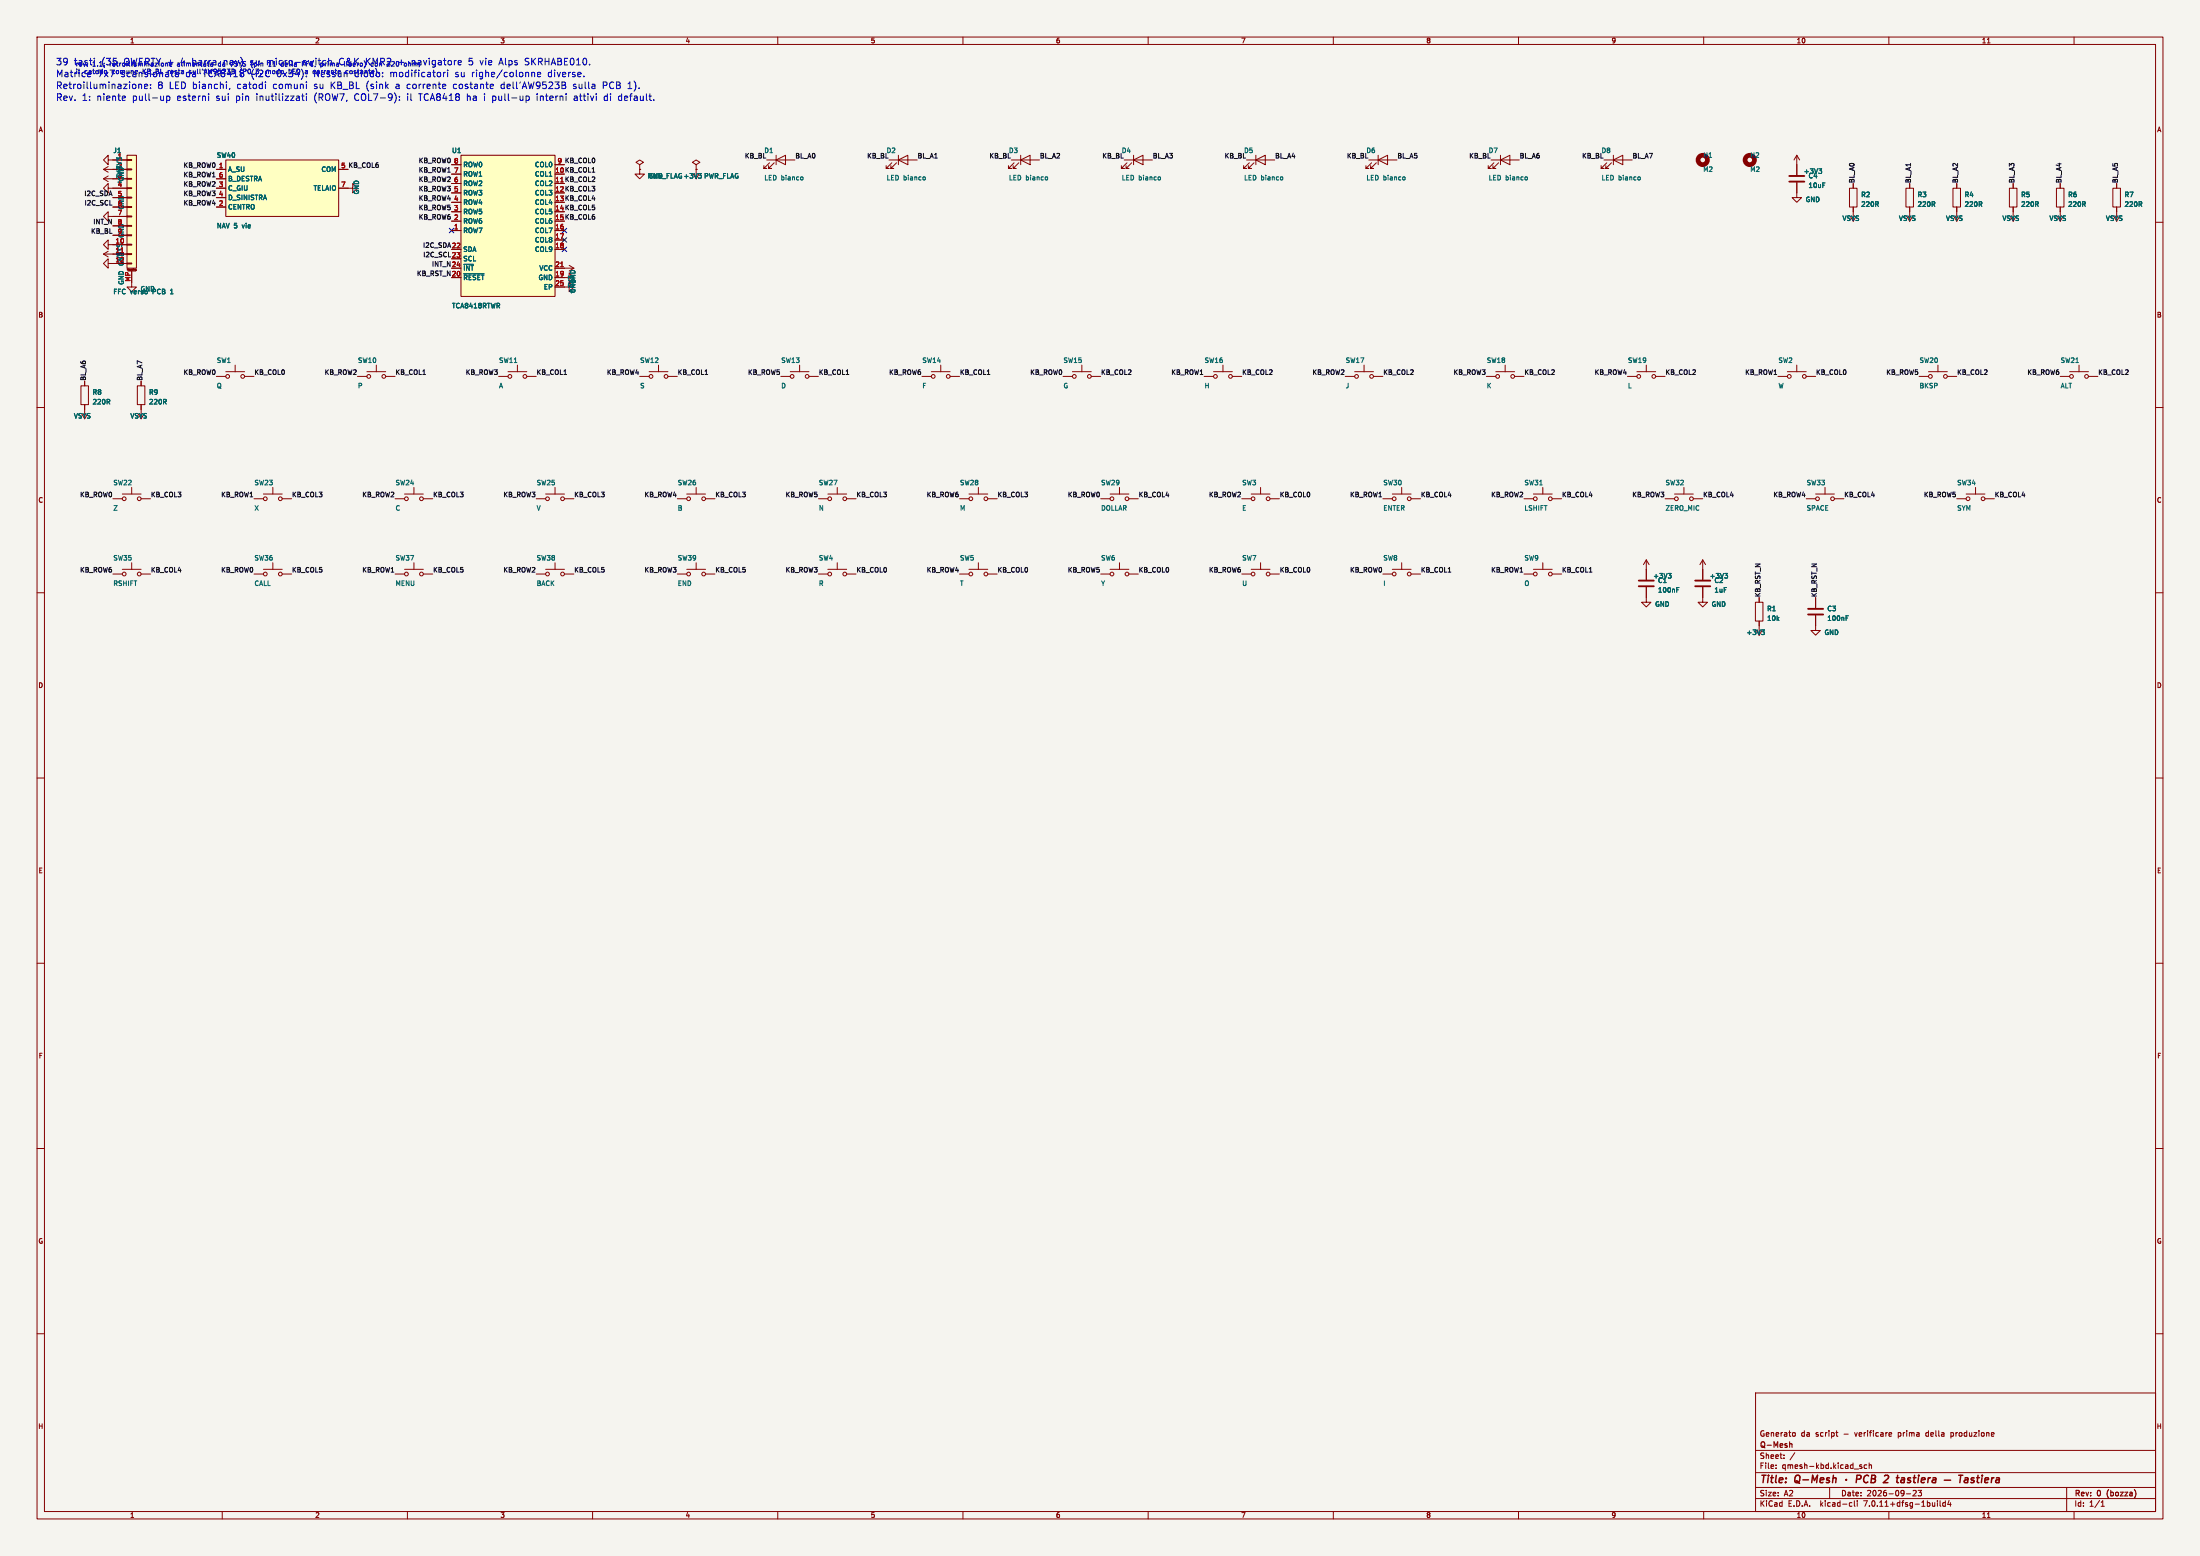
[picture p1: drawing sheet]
<svg xmlns="http://www.w3.org/2000/svg" width="594mm" height="420mm" viewBox="0 0 594 420" stroke-linecap="round" stroke-linejoin="round" font-family="sans-serif">
<path d="M0 0h594v420h-594z" fill="#f5f4ef" stroke="#f5f4ef" stroke-width=".27"/>
<g fill="none" stroke="#840000" stroke-width=".27">
<path d="M10 10h574v400h-574zM12 12h570v396h-570zM60 10v2M110 10v2M160 10v2M210 10v2M260 10v2M310 10v2M360 10v2M410 10v2M460 10v2M510 10v2"/>
<path d="M536.6 11.6h.7M560 10v2M10 60h2M27.9 45.7l1.3 .8M27.9 45.7h6.4M27.9 48.3l1.3 .7M27.9 48.3h6.4M29.2 50.8v-1.3l-1.3 1.3 1.3 1.3v-1.3h5.1M29.2 43.2v-1.3l-1.3 1.3 1.3 1.3v-1.3h5.1M29.2 58.4v-1.2l-1.3 1.2 1.3 1.3v-1.3h5.1M29.2 45l-1.3 .7M29.2 47.5l-1.3 .8"/>
<path d="M30.5 53.3h3.8M30.5 55.9h3.8M34.3 58.3h1.3v.2h-1.3zM34.3 55.8h1.3v.2h-1.3zM34.3 53.2h1.3v.3h-1.3zM34.3 50.7h1.3v.2h-1.3zM34.3 48.1h1.3v.3h-1.3zM34.3 45.6h1.3v.2h-1.3zM34.3 43.1h1.3v.2h-1.3zM34.3 41.9h2.5v30.5h-2.5zM58.4 45.7h2.6M58.4 48.3h2.6"/>
<path d="M58.4 50.8h2.6M58.4 53.3h2.6M58.4 55.9h2.6M61 43.2h30.4v15.2h-30.4zM91.4 50.8h3.8v-1.3l1.3 1.3-1.3 1.3v-1.3M91.4 45.7h2.6M121.9 59.7h2.6M121.9 57.2h2.6M121.9 54.6h2.6M121.9 52.1h2.6M121.9 49.5h2.6M121.9 47h2.6"/>
<path d="M121.9 44.5h2.6M124.5 41.9h25.4v38.1h-25.4zM149.9 44.5h2.5M172.7 45.7v1.3h1.3l-1.3 1.3-1.3-1.3h1.3M172.7 44.5l1-.7-1-.6-1 .6 1 .7v1.2M172.7 45.7h.1M188 44.5l1-.7-1-.6-1.1 .6 1.1 .7v1.2M188 45.7h.1M188 45.7v2.6M207 43.2h7.6M207.8 43.9l-1.6 1.6h.8h-.8v-.8M209 43.9l-1.5 1.6h.8h-.8v-.8"/>
<path d="M209.5 43.2l2.6-1.3v2.6zM209.5 41.9v2.6M240 43.2h7.6M240.8 43.9l-1.5 1.6h.7h-.7v-.8M242.1 43.9l-1.6 1.6h.8h-.8v-.8M242.6 43.2l2.5-1.3v2.6zM242.6 41.9v2.6M273 43.2h7.7M273.8 43.9l-1.5 1.6h.7h-.7v-.8M275.1 43.9l-1.5 1.6h.7h-.7v-.8M275.6 43.2l2.5-1.3v2.6zM275.6 41.9v2.6"/>
<path d="M303.5 43.2h7.6M304.3 43.9l-1.5 1.6h.7h-.7v-.8M305.6 43.9l-1.6 1.6h.8h-.8v-.8M306.1 43.2l2.5-1.3v2.6zM306.1 41.9v2.6M336.5 43.2h7.7M337.3 43.9l-1.5 1.6h.7h-.7v-.8M338.6 43.9l-1.5 1.6h.7h-.7v-.8M339.1 43.2l2.5-1.3v2.6zM339.1 41.9v2.6M369.6 43.2h7.6M370.3 43.9l-1.5 1.6h.8h-.8v-.8"/>
<path d="M371.6 43.9l-1.5 1.6h.7h-.7v-.8M372.1 43.2l2.5-1.3v2.6zM372.1 41.9v2.6M402.6 43.2h7.6M403.4 43.9l-1.6 1.6h.8h-.8v-.8M404.6 43.9l-1.5 1.6h.8h-.8v-.8M405.1 43.2l2.6-1.3v2.6zM405.1 41.9v2.6M433.1 43.2h7.6M433.8 43.9l-1.5 1.6h.8h-.8v-.8M435.1 43.9l-1.5 1.6h.7h-.7v-.8M435.6 43.2l2.5-1.3v2.6z"/>
<path d="M435.6 41.9v2.6M485.1 49.3v4h1.3l-1.3 1.3-1.2-1.3h1.2M485.1 41.9l-.7 1.3M485.1 41.9v5.3M485.1 41.9l.8 1.3M499.4 50.8h2v5.1h-2zM500.4 49.5v1.3M500.4 55.9v3.8M514.6 50.8h2v5.1h-2zM515.6 49.5v1.3M515.6 55.9v3.8M527.3 50.8h2v5.1h-2z"/>
<path d="M528.3 49.5v1.3M528.3 55.9v3.8M542.5 50.8h2.1v5.1h-2.1zM543.6 49.5v1.3M543.6 55.9v3.8M555.2 50.8h2.1v5.1h-2.1zM556.3 49.5v1.3M556.3 55.9v3.8M570.5 50.8h2v5.1h-2zM571.5 49.5v1.3M571.5 55.9v3.8M582 60h2"/>
<path d="M27.9 68.6h6.4M27.9 68.6l1.3 .7M29.2 71.1v-1.2l-1.3 1.2 1.3 1.3v-1.3h5.1M29.2 66v-1.2l-1.3 1.2 1.3 1.3v-1.3h5.1M29.2 67.8l-1.3 .8M30.5 61h3.8M30.5 63.5h3.8M34.3 71h1.3v.2h-1.3zM34.3 68.5h1.3v.2h-1.3zM34.3 65.9h1.3v.3h-1.3zM34.3 63.4h1.3v.2h-1.3zM34.3 60.8h1.3v.3h-1.3z"/>
<path d="M34.5 73.2h2.1M35.6 73.2v4.3h1.2l-1.2 1.2-1.3-1.2h1.3M36.6 73.1h.1M36.6 72.9h.1M36.6 72.7h.1M36.7 73.1h.1M36.7 72.7h-.1M36.7 72.7h.1M36.7 73v.1M36.7 72.7v.3M36.7 73h.1M36.7 72.9h.1"/>
<path d="M121.9 62.2h2.6M121.9 67.3h2.6M121.9 74.9h2.6M121.9 72.4h2.6M121.9 69.9h2.6M149.9 74.9h3.8v-1.2l1.2 1.2-1.2 1.3v-1.3M149.9 77.5h3.8v-1.3l1.2 1.3-1.2 1.2v-1.2M149.9 62.2h2.5M149.9 64.8h2.5M149.9 67.3h2.5M153.7 71.6l1.2 .8h-5M63.5 98.6v1.7"/>
<path d="M101.6 98.6v1.7M139.7 98.6v1.7M177.8 98.6v1.7M215.9 98.6v1.7M254 98.6v1.7M292.1 98.6v1.7M330.2 98.6v1.7M368.3 98.6v1.7M406.4 98.6v1.7M444.5 98.6v1.7M485.1 98.6v1.7M523.2 98.6v1.7"/>
<path d="M561.3 98.6v1.7M10 110h2M21.8 104.1h2.1v5.1h-2.1zM22.9 102.9v1.2M22.9 109.2v3.8M37.1 104.1h2v5.1h-2zM38.1 102.9v1.2M38.1 109.2v3.8M58.4 101.6h2.6M61 100.3h5M66 101.6h2.6M96.5 101.6h2.6"/>
<path d="M99.1 100.3h5M104.1 101.6h2.6M134.6 101.6h2.6M137.2 100.3h5M142.2 101.6h2.6M172.7 101.6h2.6M175.3 100.3h5M180.3 101.6h2.6M210.8 101.6h2.6M213.4 100.3h5M218.4 101.6h2.6M248.9 101.6h2.6"/>
<path d="M251.5 100.3h5M256.5 101.6h2.6M287 101.6h2.6M289.6 100.3h5M294.6 101.6h2.6M325.1 101.6h2.6M327.7 100.3h5M332.7 101.6h2.6M363.2 101.6h2.6M365.8 100.3h5M370.8 101.6h2.6M401.3 101.6h2.6"/>
<path d="M403.9 100.3h5M408.9 101.6h2.6M439.4 101.6h2.6M442 100.3h5M447 101.6h2.6M480.1 101.6h2.5M482.6 100.3h5.1M487.7 101.6h2.5M518.2 101.6h2.5M520.7 100.3h5.1M525.8 101.6h2.5M556.3 101.6h2.5"/>
<path d="M558.8 100.3h5.1M563.9 101.6h2.5M582 110h2M30.5 134.6h2.5M33 133.4h5.1M35.6 131.6v1.8M38.1 134.6h2.5M68.6 134.6h2.5M71.1 133.4h5.1M73.7 131.6v1.8M76.2 134.6h2.5M106.7 134.6h2.5"/>
<path d="M109.2 133.4h5.1M111.8 131.6v1.8M114.3 134.6h2.5M144.8 134.6h2.5M147.3 133.4h5.1M149.9 131.6v1.8M152.4 134.6h2.5M182.9 134.6h2.5M185.4 133.4h5.1M188 131.6v1.8M190.5 134.6h2.5M221 134.6h2.5"/>
<path d="M223.5 133.4h5.1M226.1 131.6v1.8M228.6 134.6h2.5M259.1 134.6h2.5M261.6 133.4h5.1M264.2 131.6v1.8M266.7 134.6h2.5M297.2 134.6h2.5M299.7 133.4h5.1M302.3 131.6v1.8M304.8 134.6h2.5M335.3 134.6h2.5"/>
<path d="M337.8 133.4h5.1M340.4 131.6v1.8M342.9 134.6h2.5M373.4 134.6h2.5M375.9 133.4h5.1M378.5 131.6v1.8M381 134.6h2.5M411.5 134.6h2.5M414 133.4h5.1M416.6 131.6v1.8M419.1 134.6h2.5M449.6 134.6h2.5"/>
<path d="M452.1 133.4h5.1M454.7 131.6v1.8M457.2 134.6h2.5M487.7 134.6h2.5M490.2 133.4h5.1M492.8 131.6v1.8M495.3 134.6h2.5M528.3 134.6h2.6M530.9 133.4h5M533.4 131.6v1.8M535.9 134.6h2.6M10 160h2"/>
<path d="M30.5 154.9h2.5M33 153.7h5.1M35.6 151.9v1.8M38.1 154.9h2.5M68.6 154.9h2.5M71.1 153.7h5.1M73.7 151.9v1.8M76.2 154.9h2.5M106.7 154.9h2.5M109.2 153.7h5.1M111.8 151.9v1.8M114.3 154.9h2.5"/>
<path d="M144.8 154.9h2.5M147.3 153.7h5.1M149.9 151.9v1.8M152.4 154.9h2.5M182.9 154.9h2.5M185.4 153.7h5.1M188 151.9v1.8M190.5 154.9h2.5M221 154.9h2.5M223.5 153.7h5.1M226.1 151.9v1.8M228.6 154.9h2.5"/>
<path d="M259.1 154.9h2.5M261.6 153.7h5.1M264.2 151.9v1.8M266.7 154.9h2.5M297.2 154.9h2.5M299.7 153.7h5.1M302.3 151.9v1.8M304.8 154.9h2.5M335.3 154.9h2.5M337.8 153.7h5.1M340.4 151.9v1.8M342.9 154.9h2.5"/>
<path d="M373.4 154.9h2.5M375.9 153.7h5.1M378.5 151.9v1.8M381 154.9h2.5M411.5 154.9h2.5M414 153.7h5.1M416.6 151.9v1.8M419.1 154.9h2.5M444.5 158.5v4.1h1.3l-1.3 1.2-1.3-1.2h1.3M444.5 151.1l-.8 1.3M444.5 151.1v5.4M444.5 151.1l.8 1.3"/>
<path d="M459.7 158.5v4.1h1.3l-1.3 1.2-1.2-1.2h1.2M459.7 151.1l-.7 1.3M459.7 151.1v5.4M459.7 151.1l.8 1.3M582 160h2M474 162.6h2v5h-2zM475 161.3v1.3M475 167.6v3.9M490.2 166.1v4.1h1.3l-1.3 1.3-1.3-1.3h1.3M490.2 161.3v2.8M10 210h2M582 210h2"/>
<path d="M10 260h2M582 260h2M10 310h2M582 310h2M10 360h2M474 376h108v32h-108zM582 360h2M474 397.5h108M474 391.5h108M479.5 396.2v.2M479.5 395.4v.2M481.7 393.5v.2"/>
<path d="M481.7 392.7v.2M484.2 386.7l.5 .3v.5l-.5 .2M484.6 392.1l-1.3 1.9M495.7 386.7h.5M495.9 387.5l.3 .2M502.7 395.4h-.4l-.2 .2 .1 .2 .5 .1v.4h-.6M504 395.4h-.4l-.3 .3 .2 .6h.5M504.7 395.5l.5-.1 .1 1M504.7 394.9v1.5M510.1 386.7h.4l.2 .3-.7 .2M510.1 387.6h.6M526.7 386.7v1.5"/>
<path d="M526.7 387.6l.2 .1M526.9 386.7h-.2M538.3 386.7l.1 .3-.7 .2M60 408v2M110 408v2M160 408v2M210 408v2M260 408v2M310 408v2M360 408v2M410 408v2M460 408v2"/>
<path d="M474 404.5h108M474 401.5h108M494 401.5v3M499.6 405.6h.4M500 406.5l-.4 .1M500.7 405.1v1.3l.2 .2M501.5 405.1v.1M501.5 405.6v1M510 408v2M514.7 403.2h1.2M516.5 402.4l.6-.1 .3 .4-.9 1.1h.9M517.9 402.3h.9l-.5 .5 .4 .2v.6l-.2 .2-.6-.2"/>
<path d="M523.1 405.1v.1M523.1 405.6v1M523.8 405.1v1.3l.2 .2M525.2 405.6h-.4l-.3 .3 .2 .6h.5M525.2 405.1v1.5M526.2 405l-.3 1.1h.9M526.6 405.6v1M536.6 409.6h.7M558 401.5v6.5M560 408v2M567.3 406.6h.9M567.3 405.5l.4-.4v1.5"/>
<circle cx="61.5" cy="101.6" r=".51"/>
<circle cx="65.5" cy="101.6" r=".51"/>
<circle cx="99.6" cy="101.6" r=".51"/>
<circle cx="103.6" cy="101.6" r=".51"/>
<circle cx="137.7" cy="101.6" r=".51"/>
<circle cx="141.7" cy="101.6" r=".51"/>
<circle cx="175.8" cy="101.6" r=".51"/>
<circle cx="179.8" cy="101.6" r=".51"/>
<circle cx="213.9" cy="101.6" r=".51"/>
<circle cx="217.9" cy="101.6" r=".51"/>
<circle cx="252" cy="101.6" r=".51"/>
<circle cx="256" cy="101.6" r=".51"/>
<circle cx="290.1" cy="101.6" r=".51"/>
<circle cx="294.1" cy="101.6" r=".51"/>
<circle cx="328.2" cy="101.6" r=".51"/>
<circle cx="332.2" cy="101.6" r=".51"/>
<circle cx="366.3" cy="101.6" r=".51"/>
<circle cx="370.3" cy="101.6" r=".51"/>
<circle cx="404.4" cy="101.6" r=".51"/>
<circle cx="408.4" cy="101.6" r=".51"/>
<circle cx="442.5" cy="101.6" r=".51"/>
<circle cx="446.5" cy="101.6" r=".51"/>
<circle cx="483.1" cy="101.6" r=".51"/>
<circle cx="487.2" cy="101.6" r=".51"/>
<circle cx="521.2" cy="101.6" r=".51"/>
<circle cx="525.3" cy="101.6" r=".51"/>
<circle cx="559.3" cy="101.6" r=".51"/>
<circle cx="563.4" cy="101.6" r=".51"/>
<circle cx="33.5" cy="134.6" r=".51"/>
<circle cx="37.6" cy="134.6" r=".51"/>
<circle cx="71.6" cy="134.6" r=".51"/>
<circle cx="75.7" cy="134.6" r=".51"/>
<circle cx="109.7" cy="134.6" r=".51"/>
<circle cx="113.8" cy="134.6" r=".51"/>
<circle cx="147.8" cy="134.6" r=".51"/>
<circle cx="151.9" cy="134.6" r=".51"/>
<circle cx="185.9" cy="134.6" r=".51"/>
<circle cx="190" cy="134.6" r=".51"/>
<circle cx="224" cy="134.6" r=".51"/>
<circle cx="228.1" cy="134.6" r=".51"/>
<circle cx="262.1" cy="134.6" r=".51"/>
<circle cx="266.2" cy="134.6" r=".51"/>
<circle cx="300.2" cy="134.6" r=".51"/>
<circle cx="304.3" cy="134.6" r=".51"/>
<circle cx="338.3" cy="134.6" r=".51"/>
<circle cx="342.4" cy="134.6" r=".51"/>
<circle cx="376.4" cy="134.6" r=".51"/>
<circle cx="380.5" cy="134.6" r=".51"/>
<circle cx="414.5" cy="134.6" r=".51"/>
<circle cx="418.6" cy="134.6" r=".51"/>
<circle cx="452.6" cy="134.6" r=".51"/>
<circle cx="456.7" cy="134.6" r=".51"/>
<circle cx="490.7" cy="134.6" r=".51"/>
<circle cx="494.8" cy="134.6" r=".51"/>
<circle cx="531.4" cy="134.6" r=".51"/>
<circle cx="535.4" cy="134.6" r=".51"/>
<circle cx="33.5" cy="154.9" r=".51"/>
<circle cx="37.6" cy="154.9" r=".51"/>
<circle cx="71.6" cy="154.9" r=".51"/>
<circle cx="75.7" cy="154.9" r=".51"/>
<circle cx="109.7" cy="154.9" r=".51"/>
<circle cx="113.8" cy="154.9" r=".51"/>
<circle cx="147.8" cy="154.9" r=".51"/>
<circle cx="151.9" cy="154.9" r=".51"/>
<circle cx="185.9" cy="154.9" r=".51"/>
<circle cx="190" cy="154.9" r=".51"/>
<circle cx="224" cy="154.9" r=".51"/>
<circle cx="228.1" cy="154.9" r=".51"/>
<circle cx="262.1" cy="154.9" r=".51"/>
<circle cx="266.2" cy="154.9" r=".51"/>
<circle cx="300.2" cy="154.9" r=".51"/>
<circle cx="304.3" cy="154.9" r=".51"/>
<circle cx="338.3" cy="154.9" r=".51"/>
<circle cx="342.4" cy="154.9" r=".51"/>
<circle cx="376.4" cy="154.9" r=".51"/>
<circle cx="380.5" cy="154.9" r=".51"/>
<circle cx="414.5" cy="154.9" r=".51"/>
<circle cx="418.6" cy="154.9" r=".51"/>
</g>
<g fill="none" stroke="#840000" stroke-width=".4">
<path d="M498.5 399.3v.2M501.3 399.2l.9-.1 .3-.2-.1-.5-.2-.2h-.8l-.2 2M504.5 398.4a.96 .96 0 0 0-1.3 .5 .96 .96 0 0 0 .7 1.3l.4-.2M505.3 399.1h.7M505.4 398.2h.7l.3 .4-.4 .5 .3 .2 .1 .5-.5 .4h-.7zM508.8 398.4l.8-.2 .3 .2v.4l-1.4 1.4h1.2M513.6 398.9l.6 .1-.1 1.2M514.2 399.3l-.7 .1M525 399.5h1.7M528.8 398.2h1.2M529.4 398.2l-.2 2M530.6 399h.7v1.2"/>
<path d="M531.4 399.3l-.7 .1-.3 .3 .2 .5 .7-.1M533 399a.49 .49 0 0 0-.8 .2l.7 .4 .1 .3-.3 .3-.6-.1M533.7 398.9h.8M534.1 398.2l-.2 1.7 .4 .3M535.1 398.9l-.1 1.3M535.2 398.2v.2M535.9 399.5l1-.2-.1-.3-.5-.1-.3 .2-.1 1h.8M537.8 398.9l-.2 1.3M538.4 398.9l-.6 .3M539 399h.8l-.1 1.2M539.8 399.3l-.6 .1-.4 .3 .3 .5 .6-.1M514.1 400.1l-.7 .1"/>
</g>
<path d="M483.2 389.8l.6-.1v1" fill="none" stroke="#840000" stroke-width=".3"/>
<g fill="none" stroke="#840000" stroke-width="1.3">
<circle cx="459.7" cy="43.2" r="1.27"/>
<circle cx="472.4" cy="43.2" r="1.27"/>
</g>
<g fill="none" stroke="#006464" stroke-width=".27">
<path d="M32.3 48.7v.9M188.6 46.8h.8l-.5 .5M189.1 47.3l.3 .3-.3 .5M216.6 47.7l.2 .3v.3l-.2 .3M249.6 47.7l.2 .3v.3l-.2 .3M282.6 47.7l.3 .3-.3 .6M313.1 47.7l.2 .3-.2 .6M346.1 47.7l.3 .3-.3 .6M379.1 47.7l.3 .3-.3 .6M412.2 47.7l.2 .3-.2 .6M442.6 47.7l.3 .3-.3 .6M491.1 45.6h.8l-.5 .4"/>
<path d="M491.6 46l.3 .3-.3 .5M125.2 73.9h5.5M154 75l-.5-.5v.8M450.4 154.8h.8l-.4 .5M451 155.3l.2 .2-.2 .5M452.7 159.2h.4M452.7 158.6h.6M465.7 154.8h.8l-.5 .5M466.2 155.3l.3 .2-.3 .5M475.6 170h.8l-.4 .5M476.1 170.5l.3 .2-.3 .6M498.4 166.8h.5"/>
<path d="M498.4 166.2h.6"/>
</g>
<path d="M483.1 49h4.1M483.1 47.5h4.1M442.5 158.2h4M442.5 156.7h4M457.7 158.2h4.1M457.7 156.7h4.1M488.2 165.9h4.1M488.2 164.3h4.1" fill="none" stroke="#840000" stroke-width=".51"/>
<g fill="#ffffc2" stroke="#ffffc2" stroke-width=".27">
<path d="M124.5 41.9h25.4v38.1h-25.4z"/>
<path d="M34.3 41.9h2.5v30.5h-2.5z"/>
<path d="M61 43.2h30.4v15.2h-30.4z"/>
</g>
<path d="M151.4 72h.7" fill="none" stroke="#a90000" stroke-width=".27"/>
<g fill="none" stroke="#0000c2" stroke-width=".27">
<path d="M25.5 15.7v.2M48.2 19.8v.9M66.1 16.6l.2 .1M66.3 17.4v.3M87.3 17.4l.5 .1M87.8 16.3l-.5 .1M88.7 15.7v1.8M94.9 19.1l-.5 .2 .1 .5 .4 .1M110.5 17l.4 .2v.7M119.8 19.5v1.2M120.3 19.5l-.5 .4M120.9 19.5v1.2"/>
<path d="M124.5 16.4l.1 .4-.9 .1M126.6 17.4l.3 .1M127.6 15.7h-.9l-.1 .9 .3-.2M129.6 16.3l.4 1.2M134.8 17h.9M135.3 15.7l-.6 1.8M141.8 17.4l.7 .1M142.6 15.7h-.5l-.3 .4 .2 .4 .5 .2M143.8 19.5l.6 .3v.9M24.4 20.6l-.5 .1M33.6 25.9l.3 .4-.9 .2M33.8 27l-.2 .1"/>
<path d="M37.5 22.7v1.2M37.5 22.9l.2-.2 .5 .1v1.1M39 23.3l.9-.2-.1-.3-.5-.1-.3 .3 .1 .8h.7M40.6 23.7v.2M40.6 22.8v.2M44.2 25.9v1.2M44.2 26.9l-.1 .1M45 25.9v1.8M45 26l.5-.1 .4 .4-.2 .7h-.7M46.6 20.7h.2M47.4 20.6h.8M56.3 25.3v.2"/>
<path d="M56.3 25.9v1.2M62.1 23.8l-.2 .4M71.7 22.7v1.2M81.4 25.9h.7M81.7 25.3v1.6l.4 .2M82.6 20.6l.1 .1M82.7 20.6v.1M82.7 25.3v.2M82.7 25.9v1.2M82.7 22.1v.2M82.7 22.7v1.2M82.8 20.6l-.1 .1"/>
<path d="M107.8 26.9v.2M107.8 26v.2M130.8 25.3v.2M130.8 25.9v1.2M133 25.9v1.8M133 27l.2 .1M133.2 25.9l-.2 .1M142 26l.6-.1 .3 .4-.2 .7h-.7M145 25.3v.2M145 25.9v1.2M145.1 20.1l.9-.2-.1-.3-.5-.1-.3 .3 .1 .8h.7M152.3 22.1l.4 .4-.4 .5 .5 .3-.1 .4-.3 .2"/>
<path d="M154.8 23.8l.2 .1M154.9 22.8v.4M155.6 25.9l-.5 .1M155.7 26.4h-.5l-.2 .3 .1 .3 .6 .1M162.9 23.1h.7M163.6 22.1h-.7v1.8M163.8 25.9h-.3l-.4 .4 .1 .6 .6 .2M167 26.8l.3 .3h.4M167.7 25.9h-.4l-.3 .4"/>
</g>
<path d="M121.3 61.6l1.2 1.2M122.5 61.6l-1.2 1.2M151.8 66.7l1.2 1.2M151.8 64.2l1.2 1.2M151.8 61.6l1.2 1.2M153 66.7l-1.2 1.2M153 64.2l-1.2 1.2M153 61.6l-1.2 1.2" fill="none" stroke="#000084" stroke-width=".27"/>
<g font-size="2.8" fill="#840000">
<text x="475" y="400.9">Title:</text>
<text x="484.7" y="400.9">Q-Mesh</text>
<text x="511.2" y="400.9">2</text>
<text x="515.4" y="400.9">tastiera</text>
</g>
<g font-size="2.5" fill="#0000c2">
<text x="15" y="17.7">39</text>
<text x="19.9" y="17.7">tasti</text>
<text x="27.4" y="17.7">(35</text>
<text x="33.5" y="17.7">QWERTY +</text>
<text x="48.9" y="17.7">4</text>
<text x="52.1" y="17.7">barra</text>
<text x="60.7" y="17.7">nav)</text>
<text x="68" y="17.7">su</text>
<text x="72.5" y="17.7">micro-switch</text>
<text x="92.2" y="17.7">C&amp;K</text>
<text x="99.5" y="17.7">KMR2</text>
<text x="108.3" y="17.7">+</text>
<text x="112" y="17.7">navigatore</text>
<text x="127.5" y="17.7">5</text>
<text x="130.7" y="17.7">vie</text>
<text x="136" y="17.7">Alps</text>
<text x="143" y="17.7">SKRHABE010.</text>
<text x="15" y="20.9">Matrice</text>
<text x="26.2" y="20.9">7x7</text>
<text x="32.6" y="20.9">scansionata</text>
<text x="50.2" y="20.9">da</text>
<text x="54.9" y="20.9">TCA8418</text>
<text x="67.9" y="20.9">(I2C</text>
<text x="75" y="20.9">0x34).</text>
<text x="85.1" y="20.9">Nessun</text>
<text x="96.2" y="20.9">diodo:</text>
<text x="105.9" y="20.9">modificatori</text>
<text x="123.5" y="20.9">su</text>
<text x="128.1" y="20.9">righe/colonne</text>
<text x="148.8" y="20.9">diverse.</text>
<text x="15" y="27.4">Rev.</text>
<text x="15" y="24.2">Retroilluminazione:</text>
<text x="22" y="27.4">1:</text>
<text x="26.1" y="27.4">niente</text>
<text x="35.8" y="27.4">pull-up</text>
<text x="42.4" y="24.2">8</text>
<text x="45.6" y="24.2">LED bianchi,</text>
<text x="47.9" y="27.4">esterni</text>
<text x="58.5" y="27.4">sui</text>
<text x="63.9" y="27.4">pin</text>
<text x="64.1" y="24.2">catodi</text>
<text x="69.5" y="27.4">inutilizzati</text>
<text x="73.9" y="24.2">comuni</text>
<text x="85" y="24.2">su</text>
<text x="85.2" y="27.4">(ROW7,</text>
<text x="89.6" y="24.2">KB_BL</text>
<text x="96.2" y="27.4">COL7-9):</text>
<text x="99.3" y="24.2">(sink</text>
<text x="107.3" y="24.2">a corrente</text>
<text x="110.5" y="27.4">il</text>
<text x="113.8" y="27.4">TCA8418</text>
<text x="123" y="24.2">costante</text>
<text x="126.8" y="27.4">ha</text>
<text x="133.9" y="27.4">pull-up</text>
<text x="136" y="24.2">dell'AW9523B</text>
<text x="146" y="27.4">interni</text>
<text x="155.6" y="24.2">sulla</text>
<text x="156.1" y="27.4">attivi</text>
<text x="163.7" y="24.2">PCB 1).</text>
<text x="164.3" y="27.4">di</text>
<text x="168.3" y="27.4">default.</text>
</g>
<g font-size="2.1" fill="#840000">
<text x="475" y="388">Generato</text>
<text x="486.2" y="388">da</text>
<text x="490.2" y="388">script</text>
<text x="497.9" y="388">-</text>
<text x="501.1" y="388">verificare</text>
<text x="512.9" y="388">prima</text>
<text x="520.5" y="388">della</text>
<text x="527.4" y="388">produzione</text>
<text x="475" y="394">Sheet:</text>
<text x="475" y="391.2">Q-Mesh</text>
<text x="475" y="396.7">File:</text>
<text x="481.1" y="396.7">qmesh-kbd.kicad_sch</text>
<text x="475" y="406.9">KiCad</text>
<text x="475" y="404.1">Size:</text>
<text x="481.7" y="404.1">A2</text>
<text x="482.7" y="406.9">E.D.A.</text>
<text x="491.6" y="406.9">kicad-cli</text>
<text x="497" y="404.1">Date:</text>
<text x="503.5" y="406.9">7.0.11+dfsg-1build4</text>
<text x="504" y="404.1">2026-09-23</text>
<text x="560" y="404.3">Rev:</text>
<text x="560" y="406.9">Id:</text>
<text x="564.1" y="406.9">1/1</text>
<text x="566.4" y="404.3">0</text>
<text x="569.6" y="404.3">(bozza)</text>
</g>
<g font-size="1.8" fill="#840000">
<text x="35" y="11.9">1</text>
<text x="85" y="11.9">2</text>
<text x="135" y="11.9">3</text>
<text x="185" y="11.9">4</text>
<text x="235" y="11.9">5</text>
<text x="285" y="11.9">6</text>
<text x="335" y="11.9">7</text>
<text x="385" y="11.9">8</text>
<text x="435" y="11.9">9</text>
<text x="485" y="11.9">10</text>
<text x="535" y="11.9">11</text>
<text x="10.3" y="35.9">A</text>
<text x="582.3" y="35.9">A</text>
<text x="149.8" y="46.7">10 KB_COL1</text>
<text x="149.8" y="51.8">12 KB_COL3</text>
<text x="149.8" y="54.4">13 KB_COL4</text>
<text x="149.8" y="56.9">14 KB_COL5</text>
<text x="149.8" y="59.4">15 KB_COL6</text>
<text x="10.3" y="85.9">B</text>
<text x="582.3" y="85.9">B</text>
<text x="10.3" y="135.9">C</text>
<text x="582.3" y="135.9">C</text>
<text x="10.3" y="185.9">D</text>
<text x="582.3" y="185.9">D</text>
<text x="10.3" y="235.9">E</text>
<text x="582.3" y="235.9">E</text>
<text x="10.3" y="285.9">F</text>
<text x="582.3" y="285.9">F</text>
<text x="10.3" y="335.9">G</text>
<text x="582.3" y="335.9">G</text>
<text x="10.2" y="385.9">H</text>
<text x="582.2" y="385.9">H</text>
<text x="35" y="409.9">1</text>
<text x="85" y="409.9">2</text>
<text x="135" y="409.9">3</text>
<text x="185" y="409.9">4</text>
<text x="235" y="409.9">5</text>
<text x="285" y="409.9">6</text>
<text x="335" y="409.9">7</text>
<text x="385" y="409.9">8</text>
<text x="435" y="409.9">9</text>
<text x="485" y="409.9">10</text>
<text x="535" y="409.9">11</text>
</g>
<g font-size="1.8" fill="#0000c2">
<text x="20.3" y="18">rev.</text>
<text x="20.3" y="20.1">il</text>
<text x="22.8" y="20.1">catodo</text>
<text x="24.9" y="18">1.1:</text>
<text x="29.7" y="18">retroilluminazione</text>
<text x="30.3" y="20.1">comune</text>
<text x="38.8" y="20.1">KB_BL</text>
<text x="45.8" y="20.1">resta</text>
<text x="48.1" y="18">alimentata</text>
<text x="51.8" y="20.1">sull'AW9523B</text>
<text x="59.4" y="18">da</text>
<text x="65.7" y="20.1">(P0_3,</text>
<text x="73" y="20.1">modo</text>
<text x="73.6" y="18">11</text>
<text x="77.2" y="18">della</text>
<text x="79.3" y="20.1">LED a</text>
<text x="83" y="18">FFC,</text>
<text x="86.2" y="20.1">corrente</text>
<text x="88.3" y="18">prima</text>
<text x="94.8" y="18">libero)</text>
<text x="95.2" y="20.1">costante).</text>
<text x="102.3" y="18">con</text>
<text x="106.8" y="18">220</text>
<text x="111.6" y="18">ohm;</text>
</g>
<g font-size="1.8" fill="#006464">
<text x="30.5" y="41.5">J1</text>
<text x="121.9" y="41.5">U1</text>
<text x="206.3" y="41.5">D1</text>
<text x="239.3" y="41.5">D2</text>
<text x="272.3" y="41.5">D3</text>
<text x="302.8" y="41.5">D4</text>
<text x="335.8" y="41.5">D5</text>
<text x="368.8" y="41.5">D6</text>
<text x="401.8" y="41.5">D7</text>
<text x="432.3" y="41.5">D8</text>
<text x="31.7" y="42.9">1</text>
<text x="31.7" y="45.5">2</text>
<text x="58.4" y="42.8">SW40</text>
<text x="61.5" y="46.6">A_SU</text>
<text x="86.7" y="46.6">COM</text>
<text x="125" y="47.9">ROW1</text>
<text x="125" y="45.3">ROW0</text>
<text x="144.3" y="47.9">COL1</text>
<text x="144.3" y="45.3">COL0</text>
<text x="459.8" y="42.8">H1</text>
<text x="459.8" y="46.6">M2</text>
<text x="472.5" y="42.8">H2</text>
<text x="472.5" y="46.6">M2</text>
<text x="486.9" y="47.1">+3V3</text>
<text x="31.7" y="48">3</text>
<text x="31.7" y="50.5">4</text>
<text x="33.6" y="49.1" transform="rotate(-90 33.6 49.1)">GND</text>
<text x="61.5" y="51.7">C_GIU</text>
<text x="61.5" y="49.1">B_DESTRA</text>
<text x="84.6" y="51.7">TELAIO</text>
<text x="97.1" y="52.6" transform="rotate(-90 97.1 52.6)">GND</text>
<text x="125" y="52.9">ROW3</text>
<text x="125" y="50.4">ROW2</text>
<text x="144.3" y="50.4">COL2</text>
<text x="144.3" y="52.9">COL3</text>
<text x="174.7" y="48.4">PWR_FLAG+3V3</text>
<text x="175" y="48.4">GND</text>
<text x="190" y="48.4">PWR_FLAG</text>
<text x="206.3" y="48.9">LED bianco</text>
<text x="239.3" y="48.9">LED bianco</text>
<text x="272.3" y="48.9">LED bianco</text>
<text x="302.8" y="48.9">LED bianco</text>
<text x="335.8" y="48.9">LED bianco</text>
<text x="368.8" y="48.9">LED bianco</text>
<text x="401.8" y="48.9">LED bianco</text>
<text x="432.3" y="48.9">LED bianco</text>
<text x="488.2" y="48.3">C4</text>
<text x="488.2" y="50.9">10uF</text>
<text x="502.4" y="53.4">R2</text>
<text x="517.6" y="53.4">R3</text>
<text x="530.3" y="53.4">R4</text>
<text x="545.6" y="53.4">R5</text>
<text x="558.3" y="53.4">R6</text>
<text x="573.5" y="53.4">R7</text>
<text x="33.6" y="56.7" transform="rotate(-90 33.6 56.7)">GND</text>
<text x="61.5" y="56.7">CENTRO</text>
<text x="61.5" y="54.2">D_SINISTRA</text>
<text x="125" y="58">ROW5</text>
<text x="125" y="55.5">ROW4</text>
<text x="144.3" y="55.5">COL4</text>
<text x="144.3" y="58">COL5</text>
<text x="487.4" y="54.7">GND</text>
<text x="497.4" y="59.8">VSYS</text>
<text x="502.4" y="56">220R</text>
<text x="512.6" y="59.8">VSYS</text>
<text x="517.6" y="56">220R</text>
<text x="525.3" y="59.8">VSYS</text>
<text x="530.3" y="56">220R</text>
<text x="540.6" y="59.8">VSYS</text>
<text x="545.6" y="56">220R</text>
<text x="553.3" y="59.8">VSYS</text>
<text x="558.3" y="56">220R</text>
<text x="568.5" y="59.8">VSYS</text>
<text x="573.5" y="56">220R</text>
<text x="33.6" y="64.3" transform="rotate(-90 33.6 64.3)">GND</text>
<text x="58.4" y="61.8">NAV 5</text>
<text x="65.5" y="61.8">vie</text>
<text x="125" y="63.1">ROW7</text>
<text x="125" y="60.6">ROW6</text>
<text x="144.3" y="60.6">COL6</text>
<text x="144.3" y="63.1">COL7</text>
<text x="144.3" y="65.6">COL8</text>
<text x="125" y="68.2">SDA</text>
<text x="125" y="70.7">SCL</text>
<text x="144.3" y="68.2">COL9</text>
<text x="33.6" y="77" transform="rotate(-90 33.6 77)">GND GND</text>
<text x="125" y="75.8">~{RESET}</text>
<text x="125" y="73.3">~{INT}</text>
<text x="145.3" y="75.8">GND</text>
<text x="145.5" y="73.3">VCC</text>
<text x="155.5" y="76.7" transform="rotate(-90 155.5 76.7)">GND</text>
<text x="30.5" y="79.6">FFC verso</text>
<text x="37.8" y="78.9">GND</text>
<text x="41.3" y="79.6">PCB</text>
<text x="46.3" y="79.6">1</text>
<text x="121.9" y="83.4">TCA8418RTWR</text>
<text x="146.7" y="78.3">EP</text>
<text x="155" y="79.5" transform="rotate(-90 155 79.5)">+3V3</text>
<text x="155.5" y="79.3" transform="rotate(-90 155.5 79.3)">GND</text>
<text x="58.4" y="98.1">SW1</text>
<text x="96.5" y="98.1">SW10</text>
<text x="134.6" y="98.1">SW11</text>
<text x="172.7" y="98.1">SW12</text>
<text x="210.8" y="98.1">SW13</text>
<text x="248.9" y="98.1">SW14</text>
<text x="287" y="98.1">SW15</text>
<text x="325.1" y="98.1">SW16</text>
<text x="363.2" y="98.1">SW17</text>
<text x="401.3" y="98.1">SW18</text>
<text x="439.4" y="98.1">SW19</text>
<text x="480.1" y="98.1">SW2</text>
<text x="518.2" y="98.1">SW20</text>
<text x="556.3" y="98.1">SW21</text>
<text x="24.9" y="106.7">R8</text>
<text x="40.1" y="106.7">R9</text>
<text x="58.4" y="105">Q</text>
<text x="96.5" y="105">P</text>
<text x="134.6" y="105">A</text>
<text x="172.7" y="105">S</text>
<text x="210.8" y="105">D</text>
<text x="248.9" y="105">F</text>
<text x="287" y="105">G</text>
<text x="325.1" y="105">H</text>
<text x="363.2" y="105">J</text>
<text x="401.3" y="105">K</text>
<text x="439.4" y="105">L</text>
<text x="480.1" y="105">W</text>
<text x="518.2" y="105">BKSP</text>
<text x="556.3" y="105">ALT</text>
<text x="19.9" y="113.2">VSYS</text>
<text x="24.9" y="109.3">220R</text>
<text x="35.1" y="113.2">VSYS</text>
<text x="40.1" y="109.3">220R</text>
<text x="30.5" y="131.2">SW22</text>
<text x="68.6" y="131.2">SW23</text>
<text x="106.7" y="131.2">SW24</text>
<text x="144.8" y="131.2">SW25</text>
<text x="182.9" y="131.2">SW26</text>
<text x="221" y="131.2">SW27</text>
<text x="259.1" y="131.2">SW28</text>
<text x="297.2" y="131.2">SW29</text>
<text x="335.3" y="131.2">SW3</text>
<text x="373.4" y="131.2">SW30</text>
<text x="411.5" y="131.2">SW31</text>
<text x="449.6" y="131.2">SW32</text>
<text x="487.7" y="131.2">SW33</text>
<text x="528.3" y="131.2">SW34</text>
<text x="30.5" y="138">Z</text>
<text x="68.6" y="138">X</text>
<text x="106.7" y="138">C</text>
<text x="144.8" y="138">V</text>
<text x="182.9" y="138">B</text>
<text x="221" y="138">N</text>
<text x="259.1" y="138">M</text>
<text x="297.2" y="138">DOLLAR</text>
<text x="335.3" y="138">E</text>
<text x="373.4" y="138">ENTER</text>
<text x="411.5" y="138">LSHIFT</text>
<text x="449.6" y="138">ZERO_MIC</text>
<text x="487.7" y="138">SPACE</text>
<text x="528.3" y="138">SYM</text>
<text x="30.5" y="151.5">SW35</text>
<text x="68.6" y="151.5">SW36</text>
<text x="106.7" y="151.5">SW37</text>
<text x="144.8" y="151.5">SW38</text>
<text x="182.9" y="151.5">SW39</text>
<text x="221" y="151.5">SW4</text>
<text x="259.1" y="151.5">SW5</text>
<text x="297.2" y="151.5">SW6</text>
<text x="335.3" y="151.5">SW7</text>
<text x="373.4" y="151.5">SW8</text>
<text x="411.5" y="151.5">SW9</text>
<text x="30.5" y="158.3">RSHIFT</text>
<text x="68.6" y="158.3">CALL</text>
<text x="106.7" y="158.3">MENU</text>
<text x="144.8" y="158.3">BACK</text>
<text x="182.9" y="158.3">END</text>
<text x="221" y="158.3">R</text>
<text x="259.1" y="158.3">T</text>
<text x="297.2" y="158.3">Y</text>
<text x="335.3" y="158.3">U</text>
<text x="373.4" y="158.3">I</text>
<text x="411.5" y="158.3">O</text>
<text x="446.3" y="156.3">+3V3</text>
<text x="447.5" y="157.5">C1</text>
<text x="447.5" y="160.1">100nF</text>
<text x="461.5" y="156.3">+3V3</text>
<text x="462.8" y="157.5">C2</text>
<text x="462.8" y="160.1">1uF</text>
<text x="446.8" y="164">GND</text>
<text x="462" y="164">GND</text>
<text x="477" y="165.2">R1</text>
<text x="477" y="167.8">10k</text>
<text x="493.3" y="165.2">C3</text>
<text x="493.3" y="167.8">100nF</text>
<text x="471.4" y="171.6">+3V3</text>
<text x="492.5" y="171.6">GND</text>
</g>
<g font-size="1.8" fill="#0f0f0f">
<text x="49.4" y="47.9">KB_ROW1</text>
<text x="49.4" y="45.4">KB_ROW0</text>
<text x="92" y="45.5">5 KB_COL6</text>
<text x="112.9" y="46.6">KB_ROW1</text>
<text x="112.9" y="44.1">KB_ROW0</text>
<text x="150.4" y="44.2">9 KB_COL0</text>
<text x="201" y="42.8">KB_BL</text>
<text x="214.6" y="42.8">BL_A0</text>
<text x="234" y="42.8">KB_BL</text>
<text x="247.6" y="42.8">BL_A1</text>
<text x="267" y="42.8">KB_BL</text>
<text x="280.7" y="42.8">BL_A2</text>
<text x="297.5" y="42.8">KB_BL</text>
<text x="311.1" y="42.8">BL_A3</text>
<text x="330.5" y="42.8">KB_BL</text>
<text x="344.2" y="42.8">BL_A4</text>
<text x="363.6" y="42.8">KB_BL</text>
<text x="377.2" y="42.8">BL_A5</text>
<text x="396.6" y="42.8">KB_BL</text>
<text x="410.2" y="42.8">BL_A6</text>
<text x="427.1" y="42.8">KB_BL</text>
<text x="440.7" y="42.8">BL_A7</text>
<text x="22.7" y="53">I2C_SDA</text>
<text x="49.4" y="53">KB_ROW3</text>
<text x="49.4" y="50.4">KB_ROW2</text>
<text x="112.9" y="51.7">KB_ROW3</text>
<text x="112.9" y="49.2">KB_ROW2</text>
<text x="500.9" y="49.5" transform="rotate(-90 500.9 49.5)">BL_A0</text>
<text x="516.1" y="49.5" transform="rotate(-90 516.1 49.5)">BL_A1</text>
<text x="528.8" y="49.5" transform="rotate(-90 528.8 49.5)">BL_A2</text>
<text x="544.1" y="49.5" transform="rotate(-90 544.1 49.5)">BL_A3</text>
<text x="556.8" y="49.5" transform="rotate(-90 556.8 49.5)">BL_A4</text>
<text x="572" y="49.5" transform="rotate(-90 572 49.5)">BL_A5</text>
<text x="22.7" y="55.5">I2C_SCL</text>
<text x="49.4" y="55.5">KB_ROW4</text>
<text x="112.9" y="54.3">KB_ROW4</text>
<text x="112.9" y="59.3">KB_ROW6</text>
<text x="112.9" y="56.8">KB_ROW5</text>
<text x="24.5" y="63.1">KB_BL</text>
<text x="25.1" y="60.6">INT_N</text>
<text x="114.1" y="67">I2C_SDA 22</text>
<text x="114.2" y="69.5">I2C_SCL 23</text>
<text x="112.5" y="74.6">KB_RST_N20</text>
<text x="116.5" y="72">INT_N24</text>
<text x="49.4" y="101.2">KB_ROW0</text>
<text x="68.6" y="101.2">KB_COL0</text>
<text x="87.5" y="101.2">KB_ROW2</text>
<text x="106.7" y="101.2">KB_COL1</text>
<text x="125.6" y="101.2">KB_ROW3</text>
<text x="144.8" y="101.2">KB_COL1</text>
<text x="163.7" y="101.2">KB_ROW4</text>
<text x="182.9" y="101.2">KB_COL1</text>
<text x="201.8" y="101.2">KB_ROW5</text>
<text x="221" y="101.2">KB_COL1</text>
<text x="239.9" y="101.2">KB_ROW6</text>
<text x="259.1" y="101.2">KB_COL1</text>
<text x="278" y="101.2">KB_ROW0</text>
<text x="297.2" y="101.2">KB_COL2</text>
<text x="316.1" y="101.2">KB_ROW1</text>
<text x="335.3" y="101.2">KB_COL2</text>
<text x="354.2" y="101.2">KB_ROW2</text>
<text x="373.4" y="101.2">KB_COL2</text>
<text x="392.3" y="101.2">KB_ROW3</text>
<text x="411.5" y="101.2">KB_COL2</text>
<text x="430.4" y="101.2">KB_ROW4</text>
<text x="449.6" y="101.2">KB_COL2</text>
<text x="471.1" y="101.2">KB_ROW1</text>
<text x="490.2" y="101.2">KB_COL0</text>
<text x="509.2" y="101.2">KB_ROW5</text>
<text x="528.3" y="101.2">KB_COL2</text>
<text x="547.3" y="101.2">KB_ROW6</text>
<text x="566.4" y="101.2">KB_COL2</text>
<text x="23.4" y="102.9" transform="rotate(-90 23.4 102.9)">BL_A6</text>
<text x="38.6" y="102.9" transform="rotate(-90 38.6 102.9)">BL_A7</text>
<text x="21.5" y="134.3">KB_ROW0</text>
<text x="40.6" y="134.3">KB_COL3</text>
<text x="59.6" y="134.3">KB_ROW1</text>
<text x="78.7" y="134.3">KB_COL3</text>
<text x="97.7" y="134.3">KB_ROW2</text>
<text x="116.8" y="134.3">KB_COL3</text>
<text x="135.8" y="134.3">KB_ROW3</text>
<text x="154.9" y="134.3">KB_COL3</text>
<text x="173.9" y="134.3">KB_ROW4</text>
<text x="193" y="134.3">KB_COL3</text>
<text x="212" y="134.3">KB_ROW5</text>
<text x="231.1" y="134.3">KB_COL3</text>
<text x="250.1" y="134.3">KB_ROW6</text>
<text x="269.2" y="134.3">KB_COL3</text>
<text x="288.2" y="134.3">KB_ROW0</text>
<text x="307.3" y="134.3">KB_COL4</text>
<text x="326.3" y="134.3">KB_ROW2</text>
<text x="345.4" y="134.3">KB_COL0</text>
<text x="364.4" y="134.3">KB_ROW1</text>
<text x="383.5" y="134.3">KB_COL4</text>
<text x="402.5" y="134.3">KB_ROW2</text>
<text x="421.6" y="134.3">KB_COL4</text>
<text x="440.6" y="134.3">KB_ROW3</text>
<text x="459.7" y="134.3">KB_COL4</text>
<text x="478.7" y="134.3">KB_ROW4</text>
<text x="497.8" y="134.3">KB_COL4</text>
<text x="519.3" y="134.3">KB_ROW5</text>
<text x="538.5" y="134.3">KB_COL4</text>
<text x="21.5" y="154.6">KB_ROW6</text>
<text x="40.6" y="154.6">KB_COL4</text>
<text x="59.6" y="154.6">KB_ROW0</text>
<text x="78.7" y="154.6">KB_COL5</text>
<text x="97.7" y="154.6">KB_ROW1</text>
<text x="116.8" y="154.6">KB_COL5</text>
<text x="135.8" y="154.6">KB_ROW2</text>
<text x="154.9" y="154.6">KB_COL5</text>
<text x="173.9" y="154.6">KB_ROW3</text>
<text x="193" y="154.6">KB_COL5</text>
<text x="212" y="154.6">KB_ROW3</text>
<text x="231.1" y="154.6">KB_COL0</text>
<text x="250.1" y="154.6">KB_ROW4</text>
<text x="269.2" y="154.6">KB_COL0</text>
<text x="288.2" y="154.6">KB_ROW5</text>
<text x="307.3" y="154.6">KB_COL0</text>
<text x="326.3" y="154.6">KB_ROW6</text>
<text x="345.4" y="154.6">KB_COL0</text>
<text x="364.4" y="154.6">KB_ROW0</text>
<text x="383.5" y="154.6">KB_COL1</text>
<text x="402.5" y="154.6">KB_ROW1</text>
<text x="421.6" y="154.6">KB_COL1</text>
<text x="475.5" y="161.3" transform="rotate(-90 475.5 161.3)">KB_RST_N</text>
<text x="490.7" y="161.3" transform="rotate(-90 490.7 161.3)">KB_RST_N</text>
</g>
<g font-size="1.8" fill="#a90000">
<text x="59" y="45.5">1</text>
<text x="92" y="45.5">5</text>
<text x="122.5" y="46.7">7</text>
<text x="122.5" y="44.2">8</text>
<text x="149.8" y="46.7">10</text>
<text x="150.4" y="44.2">9</text>
<text x="31.7" y="53.1">5</text>
<text x="59" y="50.5">3</text>
<text x="59" y="53.1">4</text>
<text x="59" y="48">6</text>
<text x="92" y="50.5">7</text>
<text x="122.5" y="51.8">5</text>
<text x="122.5" y="49.3">6</text>
<text x="149.8" y="49.3">11 KB_COL2</text>
<text x="149.8" y="49.3">11</text>
<text x="149.8" y="51.8">12</text>
<text x="31.7" y="55.6">6</text>
<text x="31.7" y="58.2">7</text>
<text x="59" y="55.6">2</text>
<text x="122.5" y="59.4">2</text>
<text x="122.5" y="56.9">3</text>
<text x="122.5" y="54.4">4</text>
<text x="149.8" y="54.4">13</text>
<text x="149.8" y="56.9">14</text>
<text x="149.8" y="59.4">15</text>
<text x="31.1" y="65.8">10</text>
<text x="31.7" y="60.7">8</text>
<text x="31.7" y="63.2">9</text>
<text x="122.5" y="62">1</text>
<text x="149.8" y="62">16</text>
<text x="149.8" y="64.5">17</text>
<text x="31.1" y="68.3">11</text>
<text x="31.1" y="70.9">12</text>
<text x="33.1" y="70.4" transform="rotate(-90 33.1 70.4)">VSYS</text>
<text x="121.9" y="67.1">22</text>
<text x="121.9" y="69.6">23</text>
<text x="149.8" y="67.1">18</text>
<text x="35.3" y="76.1" transform="rotate(-90 35.3 76.1)">MP</text>
<text x="121.9" y="74.7">20</text>
<text x="121.9" y="72.1">24</text>
<text x="149.8" y="74.7">19</text>
<text x="149.8" y="72.1">21</text>
<text x="149.8" y="77.2">25</text>
</g>
<text font-size=".5" fill="#840000" x="34.2" y="73">Mounting</text>
</svg>
